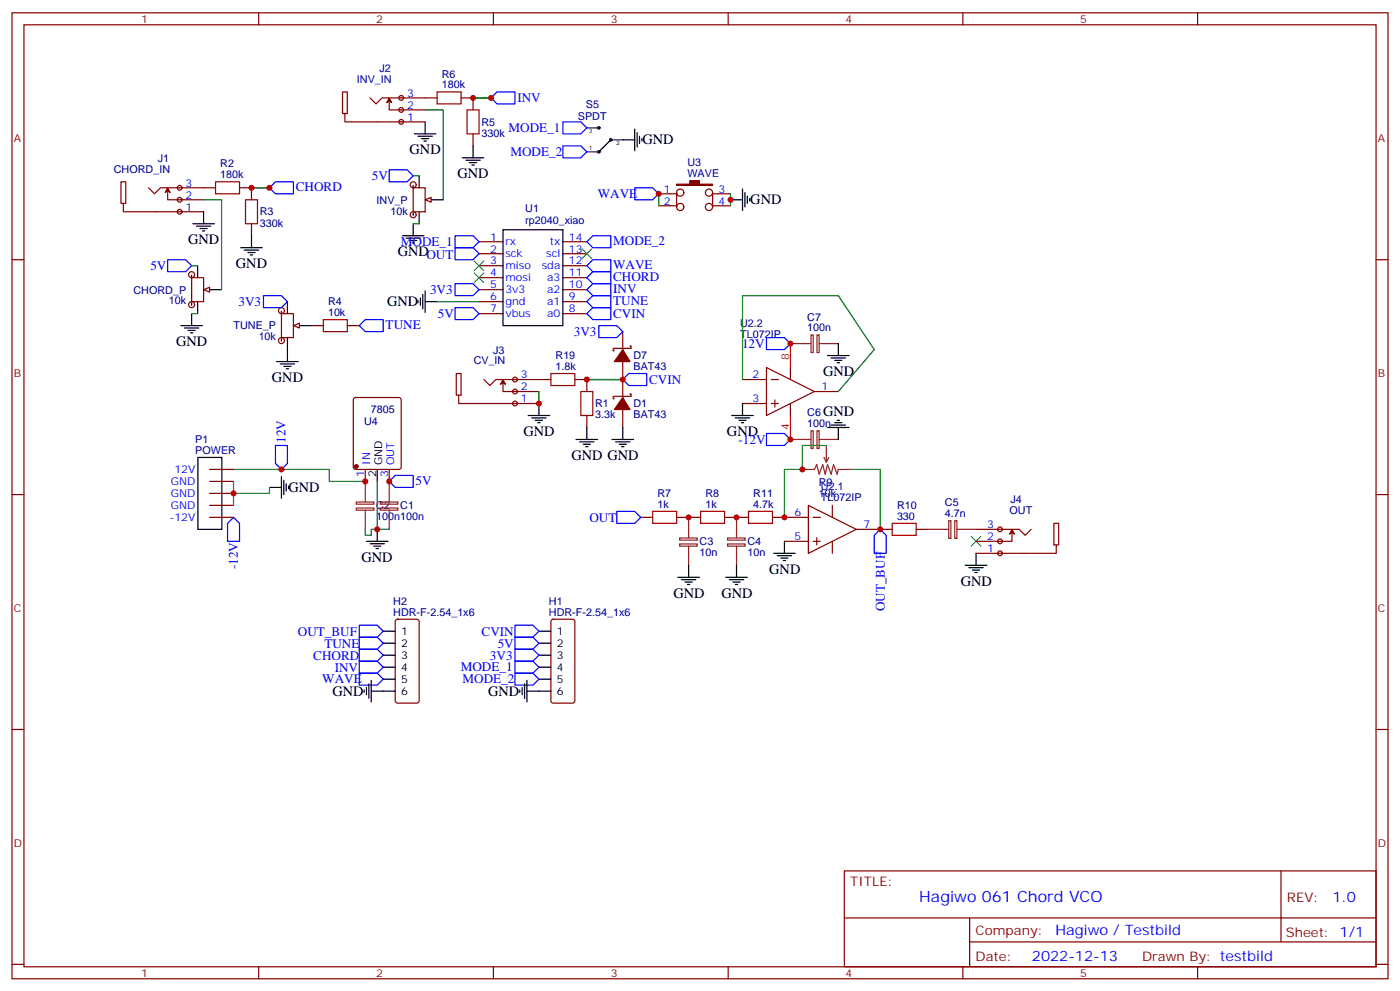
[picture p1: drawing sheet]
<svg xmlns="http://www.w3.org/2000/svg" width="412mm" height="292mm" viewBox="0 0 412 292" stroke-linecap="round" stroke-linejoin="round" font-family="sans-serif">
<g fill="none" stroke="#870000" stroke-width=".35">
<path d="M3.5 3.8h405.4v284.3h-405.4zM7.1 7.3h398.2v277.3h-398.2zM76.2 3.8v3.5M145.3 3.8v3.5M214.5 3.8v3.5M283.6 3.8v3.5M352.8 3.8v3.5M3.5 76.4h3.6M141.1 71.2h7.1M141.1 74.7h7.1M141.1 78.2h7.1M165.8 71.2h7.1"/>
<path d="M165.8 74.7h7.1M165.8 78.2h7.1M405.3 76.4h3.6M141.1 81.7h7.1M141.1 85.3h7.1M141.1 88.8h7.1M141.1 92.3h7.1M165.8 81.7h7.1M165.8 85.3h7.1M165.8 88.8h7.1M165.8 92.3h7.1M3.5 145.6h3.6"/>
<path d="M405.3 145.6h3.6M3.5 214.7h3.6M405.3 214.7h3.6M248.7 256.4h156.6v28.2h-156.6zM377.3 256.4v20.9M248.7 270.2h156.5M285.6 277.3h119.6M285.6 270.2v14.1M3.5 283.9h3.6M76.2 284.6v3.5M145.3 284.6v3.5M214.5 284.6v3.5"/>
<path d="M283.6 284.6v3.5M352.8 284.6v3.5M405.3 283.9h3.6"/>
</g>
<path d="M148.2 67.6h17.6v28.2h-17.6z" fill="none" stroke="#000" stroke-width=".35"/>
<g fill="#f0f0f0" stroke="#870000" stroke-width=".35">
<circle cx="151.7" cy="118.8" r=".71"/>
<circle cx="151.7" cy="115.3" r=".71"/>
<circle cx="151.7" cy="111.7" r=".71"/>
</g>
<path d="M56.4 81.7h3.6v7.1h-3.6zM135.1 116.3h.7v-6.3h-1.4v6.3h.7v2.5h23.6M142.5 111.7l1.8 1.8 1.7-1.8h16.3M148.2 112.4l.7 .7-.7-1.4-.7 1.4 .7-.7v2.9h10.5M169.3 111.7h3.6" fill="none" stroke="#870000" stroke-width=".35"/>
<path d="M58.2 78.2v3.5M58.2 88.8v3.5M61.7 85.3h3.6M158.7 118.8v3.5M155.6 122.3h6.3M156.6 123h4.3M157.7 123.7h2.1M158.4 124.4h.7" fill="none" stroke="#000" stroke-width=".35"/>
<path d="M162.3 110h7v3.5h-7z" fill="none" stroke="#a10000" stroke-width=".35"/>
<path d="M60 85.3l1.7-.7v1.4z" fill="#f0f0f0" stroke="#870000" stroke-width=".35"/>
<g fill="none" stroke="#000" stroke-width=".35">
<path d="M56.4 81v.7M56.4 89.1v.8M123.1 88.4v.7M123.8 87.7v2.2M124.5 86.7v4.2M125.2 88.8h3.6M125.2 85.6v6.4M111.1 138.2v3.5M169.7 129.4h6.3M170.7 130.1h4.3M171.8 130.8h2.1M172.5 131.5h.7"/>
<path d="M172.9 125.8v3.6M180.3 129.4h6.3M181.3 130.1h4.3M182.4 130.8h2.1M183.1 131.5h.7M183.4 125.8v3.6M79.4 143.5h3.5M82.9 140.3v6.3M83.6 141.4v4.2M84.3 142.4v2.1M85 143.1v.7M107.9 159.3h6.4"/>
<path d="M111.1 155.8v3.5M109 160.1h4.2M110.1 160.8h2.1M110.8 161.5h.7"/>
</g>
<g fill="none" stroke="#870000" stroke-width=".35">
<path d="M183.4 97.6v5.3M104.3 117.2l.5-.2h12.7l.6 .4 .1 20.1-.5 .6-12.9 .1-.7-.5v-20zM172.9 111.7v3.6M183.4 106.4v10.6M185.6 101.8h.3v.8h-5.3v.7h.4M185.6 116h.3v.7h-5.3v.7h.4M107.6 138.2v3.5M114.7 138.2v3.5M172.9 122.3v3.5M183.4 120.5v5.3"/>
<circle cx="56.4" cy="80.9" r=".88"/>
<circle cx="56.4" cy="89.7" r=".88"/>
</g>
<g fill="#870000" stroke="#870000" stroke-width=".35">
<path d="M183.4 102.9l2.2 3.5h-4.6z"/>
<path d="M183.4 117l2.2 3.5h-4.6z"/>
<circle cx="105" cy="137.3" r=".53"/>
</g>
<path d="M105 147.8h5.1v.6h-5.1zM105 149.5h5.1v.7h-5.1zM107.6 141.7v6M107.6 150.2v5.6M112 147.8h5.2v.6h-5.2zM112 149.5h5.2v.7h-5.2zM114.7 141.7v6M114.7 150.2v5.6" fill="none" stroke="#8c2424" stroke-width=".35"/>
<path d="M128.8 88.8h12.3M158.7 115.3v3.5M172.9 111.7h10.5M68.8 138.2h28.2v3.5h10.6M111.1 141.7v14.1h-1.7v1.8h-1.8v-1.8M111.1 155.8h3.6" fill="none" stroke="#008700" stroke-width=".35"/>
<path d="M134.1 90.6h5.2l1.8 1.7-1.8 1.8h-5.2zM134.1 83.5h5.2l1.8 1.8-1.8 1.7h-5.2zM176.4 95.8h5.3l1.7 1.8-1.7 1.8h-5.3zM81.1 131.1h3.6v5.3l-1.8 1.8-1.8-1.8zM68.8 152.3l1.8 1.8v5.2h-3.6v-5.2zM114.7 141.7l1.7-1.8h5.3v3.6h-5.3z" fill="none" stroke="#00f" stroke-width=".35"/>
<path d="M171.1 115.3h3.5v7h-3.5z" fill="none" stroke="#a10000" stroke-width=".35"/>
<g fill="#f0f0f0" stroke="#870000" stroke-width=".35">
<circle cx="52.9" cy="62.3" r=".71"/>
<circle cx="52.9" cy="58.8" r=".71"/>
<circle cx="52.9" cy="55.3" r=".71"/>
</g>
<path d="M36.3 59.9h.7v-6.4h-1.4v6.4h.7v2.4h23.7M43.7 55.3l1.8 1.7 1.8-1.7h16.2M49.4 56l.7 .7-.7-1.4-.7 1.4 .7-.7v2.8h10.6M70.6 55.3h3.5v3.5M74.1 65.9v3.5M82.9 92.3h3.5v7.1h-3.5z" fill="none" stroke="#870000" stroke-width=".35"/>
<g fill="none" stroke="#000" stroke-width=".35">
<path d="M56.8 65.9h6.3M57.9 66.6h4.2M58.9 67.3h2.1M59.6 68h.7M60 62.3v3.6M70.9 72.9h6.4M72 73.6h4.2M73 74.3h2.1M73.7 75h.7M74.1 69.4v3.5M53.3 95.8h6.3M54.3 96.6h4.3"/>
<path d="M55.4 97.3h2.1M56.1 98h.7M56.4 92.3v3.5M84.7 88.8v3.5M84.7 99.4v3.5M88.2 95.8h3.5"/>
</g>
<path d="M63.5 53.5h7.1v3.5h-7.1zM72.3 58.8h3.5v7.1h-3.5z" fill="none" stroke="#a10000" stroke-width=".35"/>
<path d="M79.4 55.3l1.7-1.8h5.3v3.5h-5.3zM49.4 76.4h5.3l1.7 1.8-1.7 1.8h-5.3zM172.9 81.7l1.7-1.7h5.3v3.5h-5.3z" fill="none" stroke="#00f" stroke-width=".35"/>
<path d="M60 58.8h5.3v26.5M74.1 55.3h5.3M56.4 78.2h1.8M56.4 92.3h1.8" fill="none" stroke="#008700" stroke-width=".35"/>
<path d="M86.4 95.8l1.8-.7v1.5z" fill="#f0f0f0" stroke="#870000" stroke-width=".35"/>
<path d="M122.1 39.4h6.3M125.2 35.9v3.5M123.1 40.1h4.3M124.2 40.8h2.1M124.9 41.5h.7M82.9 91.6v.7M82.9 99.7v.7M81.5 106.4h6.3M82.5 107.1h4.3M83.6 107.8h2.1M84.3 108.5h.7M84.7 102.9v3.5" fill="none" stroke="#000" stroke-width=".35"/>
<g fill="none" stroke="#870000" stroke-width=".35">
<path d="M125.2 28.8h3.6M135.8 28.8h3.5v3.5M139.3 39.4v3.5M91.7 95.8h3.5M102.3 95.8h3.5"/>
<circle cx="82.9" cy="91.4" r=".88"/>
<circle cx="82.9" cy="100.3" r=".88"/>
</g>
<path d="M144.6 28.8l1.8-1.7h5.3v3.5h-5.3zM77.6 87h5.3l1.8 1.8-1.8 1.8h-5.3zM107.6 94.1h5.3v3.5h-5.3l-1.8-1.8zM172.9 88.8l1.7-1.8h5.3v3.6h-5.3z" fill="none" stroke="#00f" stroke-width=".35"/>
<path d="M128.8 27.1h7v3.5h-7zM137.6 32.3h3.5v7.1h-3.5zM95.2 94.1h7.1v3.5h-7.1z" fill="none" stroke="#a10000" stroke-width=".35"/>
<path d="M139.3 28.8h5.3" fill="none" stroke="#008700" stroke-width=".35"/>
<g fill="#f0f0f0" stroke="#870000" stroke-width=".35">
<circle cx="118.2" cy="35.9" r=".71"/>
<circle cx="118.2" cy="32.3" r=".71"/>
<circle cx="118.2" cy="28.8" r=".71"/>
</g>
<path d="M101.6 33.4h.7v-6.3h-1.4v6.3h.7v2.5h23.6M109 28.8l1.8 1.8 1.7-1.8h12.7M114.7 29.5l.7 .7-.7-1.4-.8 1.4 .8-.7v2.8h10.5M121.7 55.3h3.5v7h-3.5z" fill="none" stroke="#870000" stroke-width=".35"/>
<path d="M123.5 51.8v3.5M127 58.8h3.5M136.2 46.5h6.3M137.2 47.2h4.3M138.3 47.9h2.1M139 48.6h.7M139.3 42.9v3.6M123.5 62.3v3.6" fill="none" stroke="#000" stroke-width=".35"/>
<path d="M125.2 32.3h5.3v26.5" fill="none" stroke="#008700" stroke-width=".35"/>
<path d="M125.2 58.8l1.8-.7v1.4z" fill="#f0f0f0" stroke="#870000" stroke-width=".35"/>
<g fill="none" stroke="#000" stroke-width=".35">
<path d="M187 38v6.3M187.7 39.1v4.2M121.7 54.6v.7M179.9 41.2l-3.5 3.5M183.4 41.2h3.6M188.4 40.1v2.1M189.1 40.8v.7M215.2 58.8h3.5M218.7 55.6v6.4M219.4 56.7v4.2M220.1 57.7v2.2M220.8 58.5v.7"/>
<path d="M118.5 69.4h6.4M119.6 70.1h4.2M120.6 70.8h2.2M121.4 71.5h.7M121.7 62.7v.7M121.7 65.9v3.5M218.7 118.8v3.5M243.8 104.7h6.3M244.8 105.4h4.3M245.9 106.1h2.1M246.6 106.8h.7M246.9 101.1v3.6"/>
<path d="M58.3 134.7h7.1v21.1h-7.1zM215.5 122.3h6.4M216.6 123h4.2M217.7 123.7h2.1M218.4 124.4h.7M243.8 125.8h6.3M244.8 125.1h4.3M245.9 124.4h2.1M246.6 123.7h.7M246.9 125.8v3.6M231.1 159.3v3.6M199.7 169.9h6.3"/>
<path d="M200.7 170.6h4.3M201.8 171.3h2.1M202.5 172h.7M202.8 166.4v3.5M213.8 169.9h6.3M214.8 170.6h4.3M215.9 171.3h2.1M216.6 172h.7M217 166.4v3.5M227.9 162.9h6.3M229 163.6h4.2M230 164.3h2.1"/>
<path d="M230.7 165h.7M284.3 166.4h6.4M285.4 167.1h4.2M286.5 167.8h2.1M287.2 168.5h.7M287.5 162.9v3.5M112.9 185.8h3.5M112.9 189.3h3.5M112.9 192.9h3.5M112.9 196.4h3.5M112.9 199.9h3.5M107.2 203.1v.7"/>
<path d="M107.9 202.4v2.1M108.7 201.3v4.3M109.4 203.4h7M109.4 200.3v6.3M153.1 203.1v.7M153.8 202.4v2.1M154.5 201.3v4.3M155.2 203.4h3.5M155.2 200.3v6.3"/>
<circle cx="176.4" cy="37.6" r=".35"/>
<circle cx="176.4" cy="44.7" r=".35"/>
<circle cx="179.9" cy="41.2" r=".35"/>
</g>
<g fill="none" stroke="#870000" stroke-width=".35">
<path d="M194 57h5.3M199.3 56.7v4.2M209.9 57h5.3M209.9 56.7v4.2M194 60.6h5.3M209.9 60.6h5.3M218.7 111.7h7.1M218.7 118.8h7.1M225.8 108.2l14.1 7.1-14.1 7zM227.2 111.7h2.1M227.2 118.8h2.1M228.2 117.7v2.1"/>
<path d="M232.8 108.2v3.5M232.8 118.8v3.5M239.9 115.3h7M61.7 138.2h7.1M61.7 152.3h7.1M61.7 141.7h7.1M61.7 145.2h7.1M61.7 148.8h7.1M188.7 152.3h3.6M199.3 152.3h7.1M213.4 152.3h7.1M227.5 152.3h10.6"/>
<path d="M231.1 159.3h7M238.1 148.8l14.1 7-14.1 7.1zM239.5 152.3h2.2M239.5 159.3h2.2M240.6 158.3v2.1M245.2 148.8v3.5M245.2 159.3v3.6M252.2 155.8h7.1M116.7 182.5l.4-.2h5.7l.6 .4 .1 23.6-.5 .6-5.9 .1-.6-.5-.1-23.5z"/>
<circle cx="121.7" cy="54.4" r=".88"/>
<circle cx="200.4" cy="56.7" r="1.06"/>
<circle cx="208.8" cy="56.7" r="1.06"/>
<circle cx="121.7" cy="63.2" r=".88"/>
<circle cx="200.4" cy="60.9" r="1.06"/>
<circle cx="208.8" cy="60.9" r="1.06"/>
</g>
<g fill="none" stroke="#00f" stroke-width=".35">
<path d="M165.8 35.9h5.3l1.8 1.7-1.8 1.8h-5.3zM114.7 50h5.2l1.8 1.8-1.8 1.7h-5.2zM165.8 42.9h5.3l1.8 1.8-1.8 1.8h-5.3zM187 55.3h5.3l1.7 1.7-1.7 1.8h-5.3zM134.1 69.4h5.2l1.8 1.8-1.8 1.7h-5.2zM172.9 71.2l1.7-1.8h5.3v3.5h-5.3zM172.9 78.2l1.7-1.8h5.3v3.6h-5.3zM172.9 85.3l1.7-1.8h5.3v3.5h-5.3zM225.8 99.4h5.3l1.7 1.7-1.7 1.8h-5.3zM225.8 127.6h5.3l1.7 1.8-1.7 1.7h-5.3zM181.7 150.5h5.3l1.7 1.8-1.7 1.8h-5.3zM259.3 155.8l1.8 1.8v5.3h-3.6v-5.3z"/>
<path d="M105.8 187.6h5.3l1.8 1.7-1.8 1.8h-5.3zM105.8 191.1h5.3l1.8 1.8-1.8 1.7h-5.3zM105.8 194.6h5.3l1.8 1.8-1.8 1.8h-5.3zM105.8 198.2h5.3l1.8 1.7-1.8 1.8h-5.3zM105.8 184h5.3l1.8 1.8-1.8 1.8h-5.3zM151.7 194.6h5.3l1.7 1.8-1.7 1.8h-5.3zM151.7 198.2h5.3l1.7 1.7-1.7 1.8h-5.3z"/>
</g>
<path d="M121.7 51.8h1.8M194 57v3.6M215.2 57v3.6M121.7 65.9h1.8M218.7 111.7v-24.7h28.2l10.6 15.9-10.6 12.4M243.4 131.1h-7v7.1h-5.3v14.1M250.5 138.2h8.8v17.6M68.8 141.7v7.1M79.4 143.5v1.7h-10.6" fill="none" stroke="#008700" stroke-width=".35"/>
<g fill="none" stroke="#8c2424" stroke-width=".35">
<path d="M175.7 37.6h.7M175.7 44.7h.7M238.9 98.6h.6v5.2h-.6zM240.7 98.6h.6v5.2h-.6zM232.8 101.1h6M241.3 101.1h5.6M232.8 129.4h6M236.4 138.2h3.5l.7-1.4 .7 2.8 1.1-2.8 .7 2.8 .7-2.8 1 2.8 .7-2.8 1.1 2.8 .3-1.4h3.6M238.9 126.8h.6v5.2h-.6zM240.7 126.8h.6v5.2h-.6zM241.3 129.4h5.6M242.7 134.7l.7 1.4"/>
<path d="M243.4 131.1v5M244.1 134.7l-.7 1.4M200.2 158.4h5.2v.6h-5.2zM202.8 152.3v6M214.3 158.4h5.2v.6h-5.2zM217 152.3v6M200.2 160.1h5.2v.7h-5.2zM202.8 160.8v5.6M214.3 160.1h5.2v.7h-5.2zM217 160.8v5.6"/>
</g>
<path d="M172.9 37.6h3.5M172.9 44.7h3.5M179.9 41.2h3.5" fill="none" stroke="#333" stroke-width=".35"/>
<path d="M199.3 54.2h3.9v-1h2.8v1h3.9v.4h-10.6z" fill="#870000" stroke="#870000" stroke-width=".35"/>
<path d="M232.8 101.1v7.1M232.8 122.3v7.1" fill="none" stroke="#f00" stroke-width=".35"/>
<path d="M192.3 150.5h7v3.6h-7zM206.4 150.5h7v3.6h-7zM220.5 150.5h7v3.6h-7z" fill="none" stroke="#a10000" stroke-width=".35"/>
<path d="M139.7 76.8l2.8 2.8M142.5 76.8l-2.8 2.8M139.7 80.3l2.8 2.8M142.5 80.3l-2.8 2.8M286.1 157.9l2.8 2.9M288.9 157.9l-2.8 2.9" fill="none" stroke="#3c3" stroke-width=".35"/>
<g fill="#f0f0f0" stroke="#870000" stroke-width=".35">
<circle cx="294.6" cy="162.9" r=".71"/>
<circle cx="294.6" cy="159.3" r=".71"/>
<circle cx="294.6" cy="155.8" r=".71"/>
</g>
<path d="M259.3 155.8h3.5M269.9 155.8h3.5M287.5 155.8h12.7l1.8 1.8 1.7-1.8M298.1 156.5l-.7 .7 .7-1.4 .7 1.4-.7-.7v2.8h-10.6M311.1 160.4h-.7v-6.3h1.5v6.3h-.8v2.5h-23.6M162.5 182.5l.5-.2h5.6l.7 .4v23.6l-.4 .6-5.9 .1-.7-.5v-23.5z" fill="none" stroke="#870000" stroke-width=".35"/>
<path d="M273.4 155.8h6M279.5 153.3h.6v5.2h-.6zM281.2 153.3h.7v5.2h-.7zM281.9 155.8h5.6" fill="none" stroke="#8c2424" stroke-width=".35"/>
<path d="M262.8 154.1h7.1v3.5h-7.1z" fill="none" stroke="#a10000" stroke-width=".35"/>
<path d="M158.7 185.8h3.6M158.7 189.3h3.6M158.7 192.9h3.6M158.7 196.4h3.6M158.7 199.9h3.6M158.7 203.4h3.6" fill="none" stroke="#000" stroke-width=".35"/>
<path d="M134.1 72.9h5.2l1.8 1.8-1.8 1.7h-5.2zM172.9 92.3l1.7-1.7h5.3v3.5h-5.3zM183.4 111.7l1.8-1.7h5.3v3.5h-5.3zM151.7 187.6h5.3l1.7 1.7-1.7 1.8h-5.3zM151.7 191.1h5.3l1.7 1.8-1.7 1.7h-5.3zM151.7 184h5.3l1.7 1.8-1.7 1.8h-5.3z" fill="none" stroke="#00f" stroke-width=".35"/>
<path d="M171.4 73.3l2.9 2.8M174.3 73.3l-2.9 2.8" fill="none" stroke="#3c3" stroke-width=".35"/>
<g fill="#c00">
<circle cx="107.6" cy="141.7" r=".88"/>
<circle cx="82.9" cy="138.2" r=".88"/>
<circle cx="111.1" cy="155.8" r=".88"/>
<circle cx="114.7" cy="141.7" r=".88"/>
<circle cx="158.8" cy="118.8" r=".88"/>
<circle cx="172.9" cy="111.7" r=".88"/>
<circle cx="183.4" cy="111.7" r=".88"/>
<circle cx="74.1" cy="55.3" r=".88"/>
<circle cx="79.4" cy="55.3" r=".88"/>
<circle cx="144.6" cy="28.8" r=".88"/>
<circle cx="139.3" cy="28.8" r=".88"/>
<circle cx="215.2" cy="58.8" r=".88"/>
<circle cx="194" cy="57" r=".88"/>
<circle cx="202.8" cy="152.3" r=".88"/>
<circle cx="232.8" cy="129.4" r=".88"/>
<circle cx="232.8" cy="101.1" r=".88"/>
<circle cx="68.8" cy="145.2" r=".88"/>
<circle cx="217" cy="152.3" r=".88"/>
<circle cx="231.1" cy="152.3" r=".88"/>
<circle cx="236.4" cy="138.2" r=".88"/>
<circle cx="259.3" cy="155.8" r=".88"/>
</g>
<text font-size="4.6" fill="#00f" x="270.8" y="265.4">Hagiwo 061 Chord VCO</text>
<g font-size="4.2">
<text x="120.7" y="45.4">GND</text>
<text x="189.3" y="42.5">GND</text>
<text x="134.8" y="52.5">GND</text>
<text x="221" y="60.1">GND</text>
<text x="55.4" y="71.9">GND</text>
<text x="117.2" y="75.5">GNDOUT</text>
<text x="69.5" y="78.9">GND</text>
<text x="114" y="90.1">GND</text>
<text x="51.9" y="102">GND</text>
<text x="80.1" y="112.5">GND</text>
<text x="242.5" y="110.7">GND</text>
<text x="242.5" y="122.5">GND</text>
<text x="154.2" y="128.4">GND</text>
<text x="214.1" y="128.3">GND</text>
<text x="168.4" y="135.4">GND GND</text>
<text x="85" y="144.8">GND</text>
<text x="106.5" y="165.4">GND</text>
<text x="226.6" y="168.9">GND</text>
<text x="283" y="172.5">GND</text>
<text x="198.4" y="176">GND</text>
<text x="212.5" y="176">GND</text>
<text x="97.9" y="204.9">GND</text>
<text x="143.8" y="204.9">GND</text>
</g>
<g font-size="4.2" fill="#00f">
<text x="392.5" y="265.6">1.0</text>
<text x="310.9" y="275.2">Hagiwo / Testbild</text>
<text x="304" y="283">2022-12-13</text>
</g>
<g font-size="3.9" fill="#00f">
<text x="152.4" y="29.9">INV</text>
<text x="149.8" y="38.9">MODE_1</text>
<text x="150.4" y="46">MODE_2</text>
<text x="109.6" y="53">5V</text>
<text x="87.1" y="56.3">CHORD</text>
<text x="176.1" y="58.3">WAVE</text>
<text x="118.1" y="72.4">MODE_1</text>
<text x="180.6" y="72.2">MODE_2</text>
<text x="44.3" y="79.5">5V</text>
<text x="180.6" y="82.8">CHORD</text>
<text x="180.6" y="79.3">WAVE</text>
<text x="126.7" y="86.5">3V3</text>
<text x="180.6" y="89.9">TUNE</text>
<text x="180.6" y="86.3">INV</text>
<text x="70.2" y="90.1">3V3</text>
<text x="129" y="93.6">5V</text>
<text x="180.6" y="93.6">CVIN</text>
<text x="113.6" y="96.9">TUNE</text>
<text x="169" y="98.9">3V3</text>
<text x="218.6" y="102.4">12V</text>
<text x="191.2" y="113">CVIN</text>
<text x="84.1" y="130.4" transform="rotate(-90 84.1 130.4)">12V</text>
<text x="217.5" y="130.6">-12V</text>
<text x="122.4" y="142.8">5V</text>
<text x="173.6" y="153.6">OUT</text>
<text x="70.1" y="167.6" transform="rotate(-90 70.1 167.6)">-12V</text>
<text x="260.6" y="179.9" transform="rotate(-90 260.6 179.9)">OUT_BUF</text>
<text x="87.7" y="187.1">OUT_BUF</text>
<text x="95.5" y="190.8">TUNE</text>
<text x="141.9" y="187.1">CVIN</text>
<text x="146.6" y="190.6">5V</text>
<text x="92.3" y="194.4">CHORD</text>
<text x="98.6" y="197.9">INV</text>
<text x="135.7" y="197.7">MODE_1</text>
<text x="144.3" y="194.1">3V3</text>
<text x="94.9" y="201.2">WAVE</text>
<text x="136.2" y="201.2">MODE_2</text>
</g>
<g font-size="3.9" fill="#800">
<text x="250.5" y="260.9">TITLE:</text>
<text x="379.1" y="265.6">REV:</text>
<text x="287.4" y="275.1">Company:</text>
<text x="378.7" y="275.8">Sheet: 1/1</text>
<text x="287.4" y="282.8">Date:</text>
<text x="336.4" y="282.9">Drawn By: testbild</text>
</g>
<g font-size="3.2" fill="#800">
<text x="41.6" y="6.8">1</text>
<text x="110.8" y="6.8">2</text>
<text x="179.9" y="6.8">3</text>
<text x="249.1" y="6.8">4</text>
<text x="318.2" y="6.8">5</text>
<text x="4.1" y="41.9">A</text>
<text x="405.9" y="41.9">A</text>
<text x="4.1" y="111">B</text>
<text x="405.9" y="111">B</text>
<text x="4.1" y="180.2">C</text>
<text x="405.9" y="180.2">C</text>
<text x="4.1" y="249.3">D</text>
<text x="405.9" y="249.3">D</text>
<text x="41.6" y="287.6">1</text>
<text x="110.8" y="287.6">2</text>
<text x="179.9" y="287.6">3</text>
<text x="249.1" y="287.6">4</text>
<text x="318.2" y="287.6">5</text>
</g>
<g font-size="3.2" fill="#000080">
<text x="111.8" y="21.2">J2</text>
<text x="130.1" y="22.8">R6</text>
<text x="105.1" y="24.4">INV_IN</text>
<text x="130.1" y="26">180k</text>
<text x="170.2" y="35.3">SPDT</text>
<text x="172.6" y="31.7">S5</text>
<text x="141.8" y="40.2">330k</text>
<text x="141.8" y="37">R5</text>
<text x="46.5" y="47.6">J1</text>
<text x="33.5" y="50.8">CHORD_IN</text>
<text x="64.9" y="52.5">180k</text>
<text x="64.9" y="49.3">R2</text>
<text x="202.5" y="52.1">WAVE</text>
<text x="202.5" y="48.8">U3</text>
<text x="110.9" y="59.9">INV_P</text>
<text x="76.6" y="63.4">R3</text>
<text x="115" y="63.2">10k</text>
<text x="154.7" y="62.4">U1</text>
<text x="76.6" y="66.7">330k</text>
<text x="154.7" y="66">rp2040_xiao</text>
<text x="39.3" y="86.4">CHORD_P</text>
<text x="49.7" y="89.6">10k</text>
<text x="96.6" y="89.8">R4</text>
<text x="96.6" y="93">10k</text>
<text x="237.8" y="94.4">C7</text>
<text x="68.8" y="97">TUNE_P</text>
<text x="76.2" y="100.2">10k</text>
<text x="218" y="99.4">TL072IP</text>
<text x="218" y="96.2">U2.2</text>
<text x="237.8" y="97.5">100n</text>
<text x="139.5" y="107.3">CV_IN</text>
<text x="145.3" y="104.1">J3</text>
<text x="163.7" y="105.7">R19</text>
<text x="186.6" y="105.8">D7</text>
<text x="163.7" y="108.9">1.8k</text>
<text x="186.6" y="109">BAT43</text>
<text x="175.3" y="119.9">R1</text>
<text x="186.6" y="119.9">D1</text>
<text x="107.3" y="125.2">U4</text>
<text x="109.2" y="121.7">7805</text>
<text x="175.3" y="123.1">3.3k</text>
<text x="186.6" y="123.1">BAT43</text>
<text x="237.8" y="125.8">100n</text>
<text x="237.8" y="122.6">C6</text>
<text x="57.5" y="130.4">P1</text>
<text x="57.5" y="133.6">POWER</text>
<text x="241.2" y="143">R9</text>
<text x="110.8" y="149.9">C2</text>
<text x="117.9" y="149.9">C1</text>
<text x="193.7" y="149.5">1k</text>
<text x="193.7" y="146.2">R7</text>
<text x="207.8" y="149.5">1k</text>
<text x="207.8" y="146.2">R8</text>
<text x="221.9" y="149.5">4.7k</text>
<text x="221.9" y="146.2">R11</text>
<text x="241.2" y="146.3">10k</text>
<text x="241.8" y="147.5">TL072IP</text>
<text x="241.8" y="144.4">U2.1</text>
<text x="264.2" y="149.7">R10</text>
<text x="278.3" y="149">C5</text>
<text x="297.6" y="148.2">J4</text>
<text x="110.8" y="153.1">100n100n</text>
<text x="264.2" y="153">330</text>
<text x="278.3" y="152.2">4.7n</text>
<text x="297.4" y="151.4">OUT</text>
<text x="206.1" y="160.5">C3</text>
<text x="220.2" y="160.5">C4</text>
<text x="206.1" y="163.7">10n</text>
<text x="220.2" y="163.7">10n</text>
<text x="115.8" y="178.1">H2</text>
<text x="161.7" y="178.1">H1</text>
<text x="115.8" y="181.2">HDR-F-2.54_1x6</text>
<text x="161.7" y="181.2">HDR-F-2.54_1x6</text>
</g>
<g font-size="3.2" fill="#00f">
<text x="119.9" y="28.5">3</text>
<text x="119.9" y="35.5">1</text>
<text x="119.9" y="32">2</text>
<text x="54.7" y="58.5">2</text>
<text x="54.7" y="54.9">3</text>
<text x="195.5" y="56.7">1</text>
<text x="211.7" y="56.7">3</text>
<text x="54.7" y="62">1</text>
<text x="195.5" y="60.2">2</text>
<text x="211.7" y="60.2">4</text>
<text x="144.4" y="70.8">1</text>
<text x="167.6" y="70.8">14</text>
<text x="144.4" y="74.3">2</text>
<text x="144.4" y="77.9">3</text>
<text x="148.9" y="72.2">rx</text>
<text x="148.9" y="75.7">sck</text>
<text x="160.9" y="75.7">scl</text>
<text x="162" y="72.2">tx</text>
<text x="167.6" y="77.9">12</text>
<text x="167.6" y="74.3">13</text>
<text x="144.4" y="81.4">4</text>
<text x="148.9" y="79.3">miso</text>
<text x="148.9" y="82.8">mosi</text>
<text x="159.6" y="79.3">sda</text>
<text x="161.2" y="82.8">a3</text>
<text x="167.6" y="81.4">11</text>
<text x="144.4" y="84.9">5</text>
<text x="144.4" y="88.4">6</text>
<text x="148.9" y="86.3">3v3</text>
<text x="148.9" y="89.9">gnd</text>
<text x="161.2" y="89.9">a1</text>
<text x="161.2" y="86.3">a2</text>
<text x="167.6" y="88.4">9</text>
<text x="167.6" y="84.9">10</text>
<text x="144.4" y="92">7</text>
<text x="148.9" y="93.4">vbus</text>
<text x="161.2" y="93.4">a0</text>
<text x="167.6" y="92">8</text>
<text x="153.5" y="111.4">3</text>
<text x="221.6" y="111.4">2</text>
<text x="153.5" y="118.4">1</text>
<text x="153.5" y="114.9">2</text>
<text x="221.6" y="118.4">3</text>
<text x="242" y="114.9">1</text>
<text x="109" y="136.9" transform="rotate(-90 109 136.9)">IN</text>
<text x="116.1" y="136.9" transform="rotate(-90 116.1 136.9)">OUT</text>
<text x="50.3" y="142.8">GND</text>
<text x="51.4" y="139.2">12V</text>
<text x="107.2" y="140.4" transform="rotate(-90 107.2 140.4)">1</text>
<text x="114.3" y="140.4" transform="rotate(-90 114.3 140.4)">3</text>
<text x="50.3" y="146.3">GND</text>
<text x="50.3" y="149.8">GND</text>
<text x="50" y="153.4">-12V</text>
<text x="234" y="151.9">6</text>
<text x="254.4" y="155.5">7</text>
<text x="290.8" y="155.5">3</text>
<text x="234" y="159">5</text>
<text x="290.8" y="159">2</text>
<text x="290.8" y="162.5">1</text>
</g>
<g font-size="3.2" fill="#f00">
<text x="232.5" y="106.1" transform="rotate(-90 232.5 106.1)">8</text>
<text x="232.5" y="126.4" transform="rotate(-90 232.5 126.4)">4</text>
</g>
<g font-size="3.2">
<text x="112.5" y="136.9" transform="rotate(-90 112.5 136.9)">GND</text>
<text x="110.8" y="140.4" transform="rotate(-90 110.8 140.4)">2</text>
<text x="118.2" y="186.9">1</text>
<text x="118.2" y="190.4">2</text>
<text x="164" y="186.9">1</text>
<text x="164" y="190.4">2</text>
<text x="118.2" y="193.9">3</text>
<text x="118.2" y="197.4">4</text>
<text x="164" y="193.9">3</text>
<text x="164" y="197.4">4</text>
<text x="118.2" y="201">5</text>
<text x="164" y="201">5</text>
<text x="118.2" y="204.5">6</text>
<text x="164" y="204.5">6</text>
</g>
<g font-size="1.8">
<text x="173.4" y="39.2">3</text>
<text x="173.5" y="44.1">1</text>
<text x="181.5" y="42.7">2</text>
</g>
</svg>
